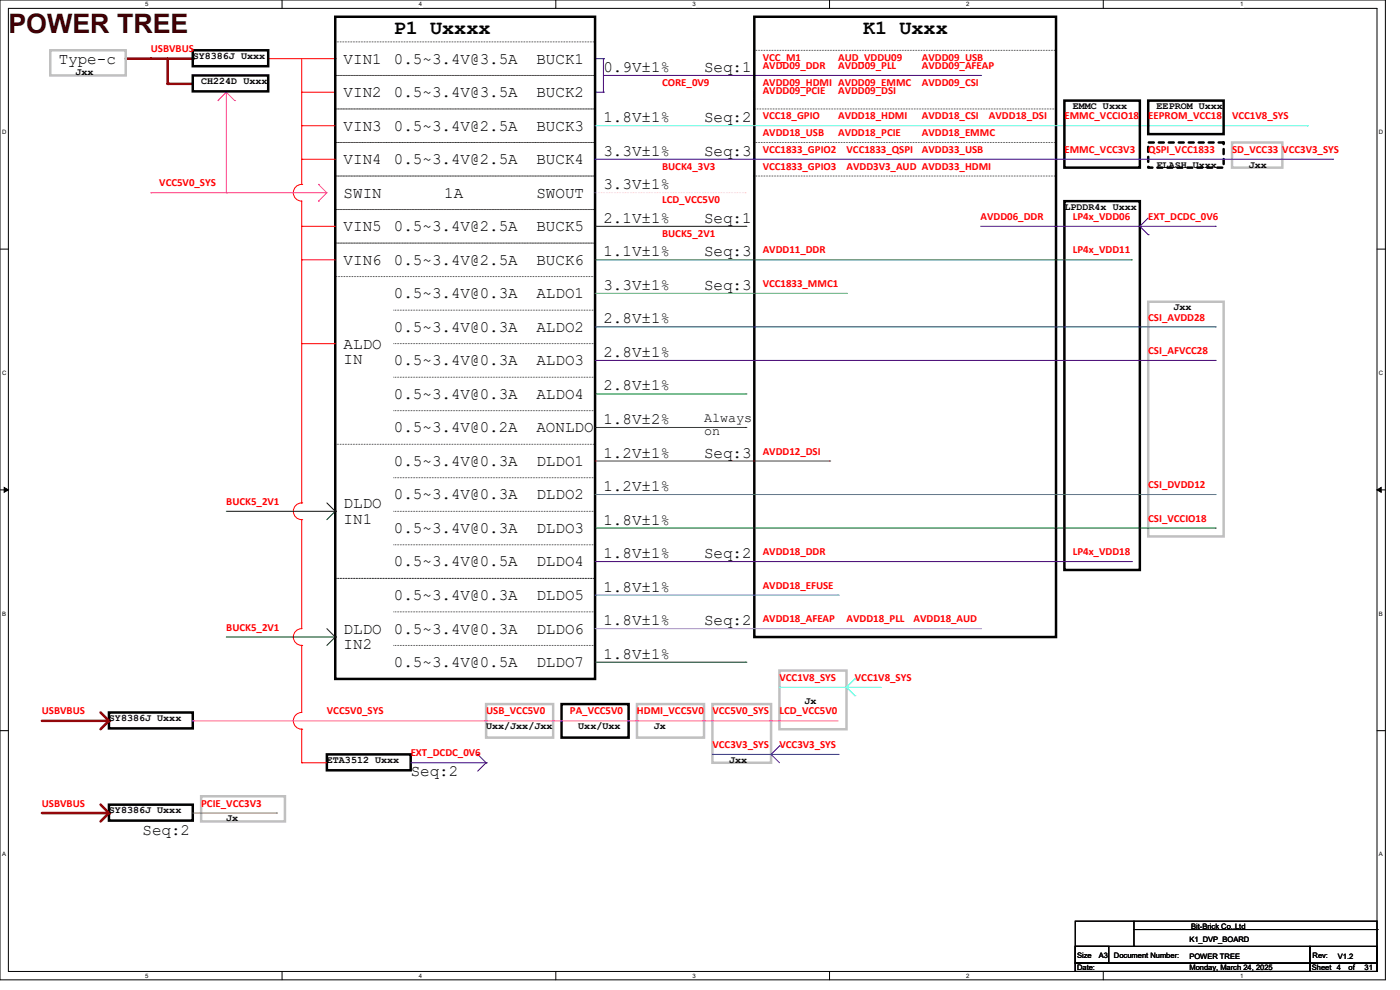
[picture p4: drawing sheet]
<svg xmlns="http://www.w3.org/2000/svg" width="297mm" height="210mm" viewBox="0 0 297 210" stroke-linecap="round" stroke-linejoin="round" font-family="sans-serif">
<path d="M0 0h293.9v207.8h-293.9zM1.8 1.8h290.3v204.3h-290.3z" fill="none" stroke="#000" stroke-width=".21"/>
<g fill="#fff">
<path d="M30.8 .2h.7v1.4h-.7z"/>
<path d="M30.8 206.2h.7v1.5h-.7z"/>
</g>
<path d="M59.8 0v1.8M59.8 206.1v1.7" fill="none" stroke="#000" stroke-width=".21"/>
<g fill="#fff">
<path d="M88.9 .2h.7v1.4h-.7z"/>
<path d="M88.9 206.2h.7v1.5h-.7z"/>
</g>
<path d="M117.9 0v1.8M117.9 206.1v1.7" fill="none" stroke="#000" stroke-width=".21"/>
<g fill="#fff">
<path d="M146.9 .2h.7v1.4h-.7z"/>
<path d="M146.9 206.2h.7v1.5h-.7z"/>
</g>
<path d="M176 0v1.8M176 206.1v1.7" fill="none" stroke="#000" stroke-width=".21"/>
<g fill="#fff">
<path d="M205 .2h.7v1.4h-.7z"/>
<path d="M205 206.2h.7v1.5h-.7z"/>
</g>
<path d="M234.1 0v1.8M234.1 206.1v1.7" fill="none" stroke="#000" stroke-width=".21"/>
<g fill="#fff">
<path d="M263.1 .2h.7v1.4h-.7z"/>
<path d="M263.1 206.2h.7v1.5h-.7z"/>
<path d="M.4 27.3h1v1.4h-1z"/>
<path d="M292.6 27.3h.9v1.4h-.9z"/>
<path d="M.4 78.4h1v1.4h-1z"/>
<path d="M292.6 78.4h.9v1.4h-.9z"/>
</g>
<path d="M0 52.8h1.8M292.1 52.8h1.8" fill="none" stroke="#000" stroke-width=".21"/>
<g fill="#fff">
<path d="M.4 129.4h.9v1.5h-.9z"/>
<path d="M292.6 129.4h.8v1.5h-.8z"/>
</g>
<path d="M0 103.9h1.8M292.1 103.9h1.8" fill="none" stroke="#000" stroke-width=".21"/>
<path d="M.9 103.4l.9 .5-.9 .5zM292.1 103.9l.9-.5v1z" fill="#000" stroke="#000" stroke-width=".21"/>
<g fill="#fff">
<path d="M.4 180.5h.9v1.4h-.9z"/>
<path d="M292.6 180.5h.8v1.4h-.8z"/>
</g>
<path d="M0 155h1.8M292.1 155h1.8" fill="none" stroke="#000" stroke-width=".21"/>
<path d="M26.7 12.4h5.3" fill="none" stroke="#800000" stroke-width=".53"/>
<circle cx="32" cy="12.4" r=".26" fill="#800000"/>
<path d="M35.6 12.4v5.4" fill="none" stroke="#800000" stroke-width=".53"/>
<circle cx="35.6" cy="17.8" r=".26" fill="#800000"/>
<path d="M32 12.4h8.9" fill="none" stroke="#800000" stroke-width=".53"/>
<circle cx="40.9" cy="12.4" r=".26" fill="#800000"/>
<path d="M56.9 12.4h14.2M71.1 12.4h.1" fill="none" stroke="#f00" stroke-width=".21"/>
<path d="M126.2 12.4h1.8M128 12.4h.1M128 12.4v7.2M128 16h80M208 16h.1" fill="none" stroke="#0000a0" stroke-width=".21"/>
<path d="M35.6 17.8h5.3" fill="none" stroke="#800000" stroke-width=".53"/>
<circle cx="35.6" cy="17.8" r=".26" fill="#800000"/>
<g fill="none" stroke="#f00" stroke-width=".21">
<path d="M64 19.6h.1M64 12.4v26.7M64 19.6h7.1M64 39.1h.1M64 26.7h.1M64 33.8h.1M64 39.1a1.77 1.77 0 0 0-1.8 1.8 1.77 1.77 0 0 0 1.8 1.8M64 26.7h7.1M64 33.8h7.1M64 48h.1M64 55.1h.1M64 42.7v64"/>
<path d="M64 48h7.1M64 55.1h7.1M64 72.9h.1M64 72.9h7.1M64 106.7h.1M64 106.7a1.77 1.77 0 0 0-1.8 1.8 1.77 1.77 0 0 0 1.8 1.7M64 110.2h.1M64 110.2v23.1a1.77 1.77 0 0 0-1.8 1.8 1.77 1.77 0 0 0 1.8 1.8M64 136.9h.1M64 136.9v14.2"/>
</g>
<path d="M126.2 19.6h1.8M128 19.6h.1" fill="none" stroke="#0000a0" stroke-width=".21"/>
<path d="M40.9 10.7h16v3.3h-16zM40.9 16h16v3.4h-16zM71.1 3.6h55.1v140.4h-55.1zM160 3.6h64v131.5h-64zM225.8 21.3h16v14.3h-16zM243.6 21.3h16v7.1h-16zM225.8 42.7h16v78.2h-16zM23.1 151.1h17.8v3.4h-17.8zM119.1 149.4h14.2v7.1h-14.2zM23.1 170.7h17.8v3.4h-17.8zM69.3 160h17.8v3.4h-17.8z" fill="none" stroke="#000" stroke-width=".53"/>
<path d="M126.2 26.7h151.2M277.4 26.7h.1M165.4 145.8h21.3M181.4 144h.1M181.4 147.6h.1M181.4 144l-1.8 1.8 1.8 1.8M186.7 145.8h.1" fill="none" stroke="#0ff" stroke-width=".21"/>
<g fill="none" stroke="#000" stroke-width=".21" stroke-dasharray="0 .3">
<path d="M71.1 8.9h55.1v7.1h-55.1zM71.1 16h55.1v7.1h-55.1zM160 10.7h64v12.4h-64zM71.1 23.1h55.1v7.1h-55.1zM71.1 37.3h55.1v7.1h-55.1zM71.1 30.2h55.1v7.1h-55.1zM160 30.2h.1M160 37.3h.1M224 30.2h-64M224 37.3h-64M71.1 44.4h55.1v7.2h-55.1zM71.1 51.6h55.1v7.1h-55.1z"/>
<path d="M83.6 65.8h42.6M83.6 72.9h42.6M126.2 65.8h.1M126.2 72.9h.1M71.1 94.2h55.1v28.5h-55.1zM83.6 80h42.6M83.6 87.1h42.6M126.2 80h.1M126.2 87.1h.1M83.6 101.3h42.6M83.6 108.5h42.6M83.6 115.6h42.6"/>
<path d="M126.2 101.3h.1M126.2 108.5h.1M126.2 115.6h.1M71.1 122.7h55.1v21.3h-55.1zM83.6 129.8h42.6M83.6 136.9h42.6M126.2 129.8h.1M126.2 136.9h.1"/>
</g>
<path d="M48 19.6l-1.8 1.7M48 19.6v21.3M48 19.6l1.8 1.7M46.2 21.3h.1M49.8 21.3h.1M67.6 39.1h.1M67.6 39.1l1.7 1.8M32 40.9h.1M32 40.9h37.3M48 40.9h.1M67.6 42.7h.1M69.3 40.9l-1.7 1.8" fill="none" stroke="#f0f" stroke-width=".21"/>
<path d="M10.7 10.7h16v5.3h-16zM261.4 30.2h10.6v5.4h-10.6zM243.6 64h16v49.8h-16zM103.1 149.4h14.2v7.1h-14.2zM135.1 149.4h14.3v7.1h-14.3zM151.1 149.4h12.5v12.4h-12.5zM165.4 142.2h14.2v12.5h-14.2zM42.7 168.9h17.8v5.3h-17.8z" fill="none" stroke="#c0c0c0" stroke-width=".53"/>
<path d="M243.6 30.2h16v5.4h-16z" fill="none" stroke="#000" stroke-width=".53" stroke-dasharray="1.1 1.1"/>
<path d="M126.2 33.8h156.5M282.7 33.8h.1" fill="none" stroke="#00f" stroke-width=".21"/>
<path d="M126.2 40.9h32M158.2 40.9h.1" fill="none" stroke="#ff80ff" stroke-width=".21" stroke-dasharray="0 .3"/>
<path d="M208 48h49.8M241.8 48h.1M241.8 48l1.8 1.8M243.6 49.8h.1M243.6 46.2l-1.8 1.8M257.8 48h.1M126.2 76.5h131.6M257.8 76.5h.1M126.2 119.1h113.8M240 119.1h.1" fill="none" stroke="#400080" stroke-width=".21"/>
<path d="M126.2 48h32M158.2 48h.1M48 108.5h23.1M69.3 106.7l1.8 1.8M71.1 108.5h.1M71.1 108.5l-1.8 1.7M48 135.1h23.1M69.3 133.3l1.8 1.8M71.1 135.1h.1M71.1 135.1l-1.8 1.8" fill="none" stroke="#004000" stroke-width=".21"/>
<path d="M126.2 55.1h113.8M240 55.1h.1" fill="none" stroke="#008040" stroke-width=".21"/>
<path d="M126.2 62.2h53.4M179.6 62.2h.1" fill="none" stroke="#00ff40" stroke-width=".21"/>
<path d="M126.2 69.3h131.6M257.8 69.3h.1" fill="none" stroke="#004080" stroke-width=".21"/>
<path d="M126.2 83.6h32M126.2 90.7h32M158.2 83.6h.1M158.2 90.7h.1M126.2 112h131.6M257.8 112h.1M126.2 140.5h32M158.2 140.5h.1" fill="none" stroke="#008000" stroke-width=".21"/>
<path d="M126.2 97.8h49.8M176 97.8h.1" fill="none" stroke="#804000" stroke-width=".21"/>
<path d="M126.2 104.9h131.6M257.8 104.9h.1" fill="none" stroke="#408080" stroke-width=".21"/>
<path d="M126.2 126.2h51.6M177.8 126.2h.1" fill="none" stroke="#0080ff" stroke-width=".21"/>
<path d="M126.2 133.3h81.8M208 133.3h.1" fill="none" stroke="#8080ff" stroke-width=".21"/>
<path d="M21.3 151.1l1.8 1.8" fill="none" stroke="#800000" stroke-width=".53"/>
<circle cx="23.1" cy="152.9" r=".26" fill="#800000"/>
<path d="M64 151.1a1.77 1.77 0 0 0-1.8 1.8 1.77 1.77 0 0 0 1.8 1.8" fill="none" stroke="#f00" stroke-width=".21"/>
<path d="M8.9 152.9h14.2" fill="none" stroke="#800000" stroke-width=".53"/>
<circle cx="23.1" cy="152.9" r=".26" fill="#800000"/>
<path d="M40.9 152.9h.1M40.9 152.9h136.9" fill="none" stroke="#f0f" stroke-width=".21"/>
<path d="M23.1 152.9l-1.8 1.8" fill="none" stroke="#800000" stroke-width=".53"/>
<circle cx="23.1" cy="152.9" r=".26" fill="#800000"/>
<path d="M103.1 161.8h.1M103.1 161.8l-1.8 1.8" fill="none" stroke="#400080" stroke-width=".21"/>
<path d="M21.3 170.7l1.8 1.8" fill="none" stroke="#800000" stroke-width=".53"/>
<circle cx="23.1" cy="172.5" r=".26" fill="#800000"/>
<path d="M101.3 160h.1M101.3 160l1.8 1.8" fill="none" stroke="#400080" stroke-width=".21"/>
<path d="M8.9 172.5h14.2" fill="none" stroke="#800000" stroke-width=".53"/>
<circle cx="23.1" cy="172.5" r=".26" fill="#800000"/>
<path d="M40.9 172.5h17.8M58.7 172.5h.1" fill="none" stroke="#808040" stroke-width=".21"/>
<path d="M64 161.8h.1M64 161.8h5.3" fill="none" stroke="#f00" stroke-width=".21"/>
<path d="M87.1 161.8h16M103.1 161.8h.1" fill="none" stroke="#400080" stroke-width=".21"/>
<path d="M23.1 172.5l-1.8 1.7" fill="none" stroke="#800000" stroke-width=".53"/>
<circle cx="23.1" cy="172.5" r=".26" fill="#800000"/>
<path d="M165.4 158.2h.1M165.4 158.2l-1.8 1.8M151.1 160h26.7M163.6 160h.1M163.6 160l1.8 1.8M177.8 160h.1" fill="none" stroke="#00f" stroke-width=".21"/>
<path d="M64 154.7h.1M64 154.7v7.1" fill="none" stroke="#f00" stroke-width=".21"/>
<path d="M228.1 195.4h64v10.7h-64zM240.6 197.2h51.5M240.6 195.4v5.3M292.1 197.2h.1M228.1 200.7h7.1v3.6h-7.1zM228.1 200.7h49.8v3.6h-49.8zM228.1 204.3h49.8v1.8h-49.8zM240.6 200.7h.1M277.9 200.7h14.2v3.6h-14.2zM277.9 204.3h14.2v1.8h-14.2z" fill="none" stroke="#000" stroke-width=".21"/>
<text font-size="5.7" fill="#400000" x="1.8" y="6.9">POWER TREE</text>
<g font-size="4.3">
<text x="83.6" y="7.1">P1 Uxxxx</text>
<text x="183.1" y="7.1">K1 Uxxx</text>
</g>
<g font-size="3.4">
<text x="12.4" y="13.5">Type-c</text>
<text x="72.9" y="13.5">VIN1</text>
<text x="83.6" y="13.5">0.5~3.4V@3.5A</text>
<text x="113.8" y="13.5">BUCK1</text>
<text x="128" y="15.3">0.9V±1%</text>
<text x="149.4" y="15.3">Seq:1</text>
<text x="72.9" y="20.6">VIN2</text>
<text x="83.6" y="20.6">0.5~3.4V@3.5A</text>
<text x="113.8" y="20.6">BUCK2</text>
<text x="72.9" y="27.7">VIN3</text>
<text x="83.6" y="27.7">0.5~3.4V@2.5A</text>
<text x="113.8" y="27.7">BUCK3</text>
<text x="128" y="25.9">1.8V±1%</text>
<text x="149.4" y="25.9">Seq:2</text>
<text x="72.9" y="34.8">VIN4</text>
<text x="83.6" y="34.8">0.5~3.4V@2.5A</text>
<text x="113.8" y="34.8">BUCK4</text>
<text x="128" y="33">3.3V±1%</text>
<text x="149.4" y="33">Seq:3</text>
<text x="72.9" y="41.9">SWIN</text>
<text x="94.2" y="41.9">1A</text>
<text x="113.8" y="41.9">SWOUT</text>
<text x="128" y="40.2">3.3V±1%</text>
<text x="128" y="47.3">2.1V±1%</text>
<text x="149.4" y="47.3">Seq:1</text>
<text x="72.9" y="49">VIN5</text>
<text x="83.6" y="49">0.5~3.4V@2.5A</text>
<text x="113.8" y="49">BUCK5</text>
<text x="72.9" y="56.2">VIN6</text>
<text x="83.6" y="56.2">0.5~3.4V@2.5A</text>
<text x="113.8" y="56.2">BUCK6</text>
<text x="128" y="54.4">1.1V±1%</text>
<text x="149.4" y="54.4">Seq:3</text>
<text x="83.6" y="63.3">0.5~3.4V@0.3A</text>
<text x="113.8" y="63.3">ALDO1</text>
<text x="128" y="61.5">3.3V±1%</text>
<text x="149.4" y="61.5">Seq:3</text>
<text x="83.6" y="70.4">0.5~3.4V@0.3A</text>
<text x="113.8" y="70.4">ALDO2</text>
<text x="128" y="68.6">2.8V±1%</text>
<text x="72.9" y="73.9">ALDO</text>
<text x="72.9" y="77.3">IN</text>
<text x="83.6" y="77.5">0.5~3.4V@0.3A</text>
<text x="113.8" y="77.5">ALDO3</text>
<text x="128" y="75.7">2.8V±1%</text>
<text x="128" y="82.8">2.8V±1%</text>
<text x="83.6" y="84.6">0.5~3.4V@0.3A</text>
<text x="113.8" y="84.6">ALDO4</text>
<text x="128" y="89.9">1.8V±2%</text>
<text x="83.6" y="91.7">0.5~3.4V@0.2A</text>
<text x="113.8" y="91.7">AONLDO</text>
<text x="83.6" y="98.8">0.5~3.4V@0.3A</text>
<text x="113.8" y="98.8">DLDO1</text>
<text x="128" y="97">1.2V±1%</text>
<text x="149.4" y="97">Seq:3</text>
<text x="72.9" y="107.7">DLDO</text>
<text x="83.6" y="105.9">0.5~3.4V@0.3A</text>
<text x="113.8" y="105.9">DLDO2</text>
<text x="128" y="104.2">1.2V±1%</text>
<text x="72.9" y="111.1">IN1</text>
<text x="83.6" y="113.1">0.5~3.4V@0.3A</text>
<text x="113.8" y="113.1">DLDO3</text>
<text x="128" y="111.3">1.8V±1%</text>
<text x="128" y="118.4">1.8V±1%</text>
<text x="149.4" y="118.4">Seq:2</text>
<text x="83.6" y="120.2">0.5~3.4V@0.5A</text>
<text x="113.8" y="120.2">DLDO4</text>
<text x="128" y="125.5">1.8V±1%</text>
<text x="83.6" y="127.3">0.5~3.4V@0.3A</text>
<text x="113.8" y="127.3">DLDO5</text>
<text x="72.9" y="134.4">DLDO</text>
<text x="72.9" y="137.8">IN2</text>
<text x="83.6" y="134.4">0.5~3.4V@0.3A</text>
<text x="113.8" y="134.4">DLDO6</text>
<text x="128" y="132.6">1.8V±1%</text>
<text x="149.4" y="132.6">Seq:2</text>
<text x="83.6" y="141.5">0.5~3.4V@0.5A</text>
<text x="113.8" y="141.5">DLDO7</text>
<text x="128" y="139.7">1.8V±1%</text>
<text x="87.1" y="164.6">Seq:2</text>
<text x="30.2" y="177.1">Seq:2</text>
</g>
<g font-size="2.8">
<text x="149.4" y="89.5">Always</text>
<text x="149.4" y="92.3">on</text>
</g>
<g font-size="2.3" fill="#f00">
<text x="32" y="11.1">USBVBUS</text>
<text x="161.8" y="12.9">VCC_M1</text>
<text x="161.8" y="14.6">AVDD09_DDR</text>
<text x="177.8" y="12.9">AUD_VDDU09</text>
<text x="177.8" y="14.6">AVDD09_PLL</text>
<text x="195.6" y="14.6">AVDD09_AFEAP</text>
<text x="195.6" y="12.9">AVDD09_USB</text>
<text x="140.5" y="18.2">CORE_0V9</text>
<text x="161.8" y="20">AVDD09_PCIE</text>
<text x="161.8" y="18.2">AVDD09_HDMI AVDD09_EMMC</text>
<text x="177.8" y="20">AVDD09_DSI</text>
<text x="195.6" y="18.2">AVDD09_CSI</text>
<text x="161.8" y="28.9">AVDD18_USB</text>
<text x="161.8" y="25.3">VCC18_GPIO</text>
<text x="177.8" y="25.3">AVDD18_HDMI</text>
<text x="177.8" y="28.9">AVDD18_PCIE</text>
<text x="195.6" y="28.9">AVDD18_EMMC</text>
<text x="195.6" y="25.3">AVDD18_CSI</text>
<text x="209.8" y="25.3">AVDD18_DSI</text>
<text x="225.8" y="25.3">EMMC_VCCIO18</text>
<text x="243.6" y="25.3">EEPROM_VCC18</text>
<text x="261.4" y="25.3">VCC1V8_SYS</text>
<text x="140.5" y="36">BUCK4_3V3</text>
<text x="161.8" y="32.4">VCC1833_GPIO2</text>
<text x="161.8" y="36">VCC1833_GPIO3</text>
<text x="179.6" y="36">AVDD3V3_AUD AVDD33_HDMI</text>
<text x="179.6" y="32.4">VCC1833_QSPI</text>
<text x="195.6" y="32.4">AVDD33_USB</text>
<text x="225.8" y="32.4">EMMC_VCC3V3</text>
<text x="243.6" y="32.4">QSPI_VCC1833</text>
<text x="261.4" y="32.4">SD_VCC33</text>
<text x="272" y="32.4">VCC3V3_SYS</text>
<text x="33.8" y="39.5">VCC5V0_SYS</text>
<text x="140.5" y="43.1">LCD_VCC5V0</text>
<text x="208" y="46.7">AVDD06_DDR</text>
<text x="227.6" y="46.7">LP4x_VDD06</text>
<text x="243.6" y="46.7">EXT_DCDC_0V6</text>
<text x="140.5" y="50.2">BUCK5_2V1</text>
<text x="161.8" y="53.8">AVDD11_DDR</text>
<text x="227.6" y="53.8">LP4x_VDD11</text>
<text x="161.8" y="60.9">VCC1833_MMC1</text>
<text x="243.6" y="68">CSI_AVDD28</text>
<text x="243.6" y="75.1">CSI_AFVCC28</text>
<text x="161.8" y="96.4">AVDD12_DSI</text>
<text x="48" y="107.1">BUCK5_2V1</text>
<text x="243.6" y="103.5">CSI_DVDD12</text>
<text x="243.6" y="110.7">CSI_VCCIO18</text>
<text x="161.8" y="117.8">AVDD18_DDR</text>
<text x="227.6" y="117.8">LP4x_VDD18</text>
<text x="161.8" y="124.9">AVDD18_EFUSE</text>
<text x="161.8" y="132">AVDD18_AFEAP</text>
<text x="179.6" y="132">AVDD18_PLL</text>
<text x="193.8" y="132">AVDD18_AUD</text>
<text x="48" y="133.8">BUCK5_2V1</text>
<text x="165.4" y="144.4">VCC1V8_SYS</text>
<text x="181.4" y="144.4">VCC1V8_SYS</text>
<text x="8.9" y="151.6">USBVBUS</text>
<text x="69.3" y="151.6">VCC5V0_SYS</text>
<text x="103.1" y="151.6">USB_VCC5V0</text>
<text x="120.9" y="151.6">PA_VCC5V0</text>
<text x="135.1" y="151.6">HDMI_VCC5V0</text>
<text x="151.1" y="151.6">VCC5V0_SYS</text>
<text x="165.4" y="151.6">LCD_VCC5V0</text>
<text x="87.1" y="160.4">EXT_DCDC_0V6</text>
<text x="151.1" y="158.7">VCC3V3_SYS</text>
<text x="165.4" y="158.7">VCC3V3_SYS</text>
<text x="8.9" y="171.1">USBVBUS</text>
<text x="42.7" y="171.1">PCIE_VCC3V3</text>
</g>
<g font-size="2.1">
<text x="16" y="16">Jxx</text>
<text x="40.9" y="12.4">SY8386J Uxxx</text>
<text x="42.7" y="17.8">CH224D Uxxx</text>
<text x="227.6" y="23.1">EMMC Uxxx</text>
<text x="245.4" y="23.1">EEPROM Uxxx</text>
<text x="245.4" y="35.6">FLASH Uxxx</text>
<text x="264.9" y="35.6">Jxx</text>
<text x="225.8" y="44.5">LPDDR4x Uxxx</text>
<text x="248.9" y="65.8">Jxx</text>
<text x="170.7" y="149.4">Jx</text>
<text x="23.1" y="152.9">SY8386J Uxxx</text>
<text x="103.1" y="154.7">Uxx/Jxx/Jxx</text>
<text x="122.7" y="154.7">Uxx/Uxx</text>
<text x="138.7" y="154.7">Jx</text>
<text x="69.3" y="161.8">ETA3512 Uxxx</text>
<text x="154.7" y="161.8">Jxx</text>
<text x="23.1" y="172.5">SY8386J Uxxx</text>
<text x="48" y="174.2">Jx</text>
</g>
<g font-size="1.6">
<text x="252.7" y="197">Bit-Brick Co.,Ltd</text>
<text x="228.5" y="203.2">Size</text>
<text x="233.1" y="203.2">A3</text>
<text x="236.3" y="203.2">Document Number:</text>
<text x="252.3" y="203.4">POWER TREE</text>
<text x="252.3" y="199.9">K1_DVP_BOARD</text>
<text x="278.5" y="203.2">Rev:</text>
<text x="283.8" y="203.4">V1.2</text>
<text x="228.5" y="205.7">Date:</text>
<text x="252.3" y="205.7">Monday, March 24, 2025</text>
<text x="278.3" y="205.7">Sheet</text>
<text x="283.6" y="205.7">4</text>
<text x="286.1" y="205.7">of</text>
<text x="289.5" y="205.7">31</text>
</g>
<g font-size="1.3">
<text x="30.8" y="1.3">5</text>
<text x="88.9" y="1.3">4</text>
<text x="146.9" y="1.3">3</text>
<text x="205" y="1.3">2</text>
<text x="263.1" y="1.3">1</text>
<text x=".4" y="28.5">D</text>
<text x="292.5" y="28.5">D</text>
<text x=".4" y="79.5">C</text>
<text x="292.5" y="79.5">C</text>
<text x=".4" y="130.6">B</text>
<text x="292.5" y="130.6">B</text>
<text x=".4" y="181.7">A</text>
<text x="292.5" y="181.7">A</text>
<text x="30.8" y="207.4">5</text>
<text x="88.9" y="207.4">4</text>
<text x="146.9" y="207.4">3</text>
<text x="205" y="207.4">2</text>
<text x="263.1" y="207.4">1</text>
</g>
</svg>
